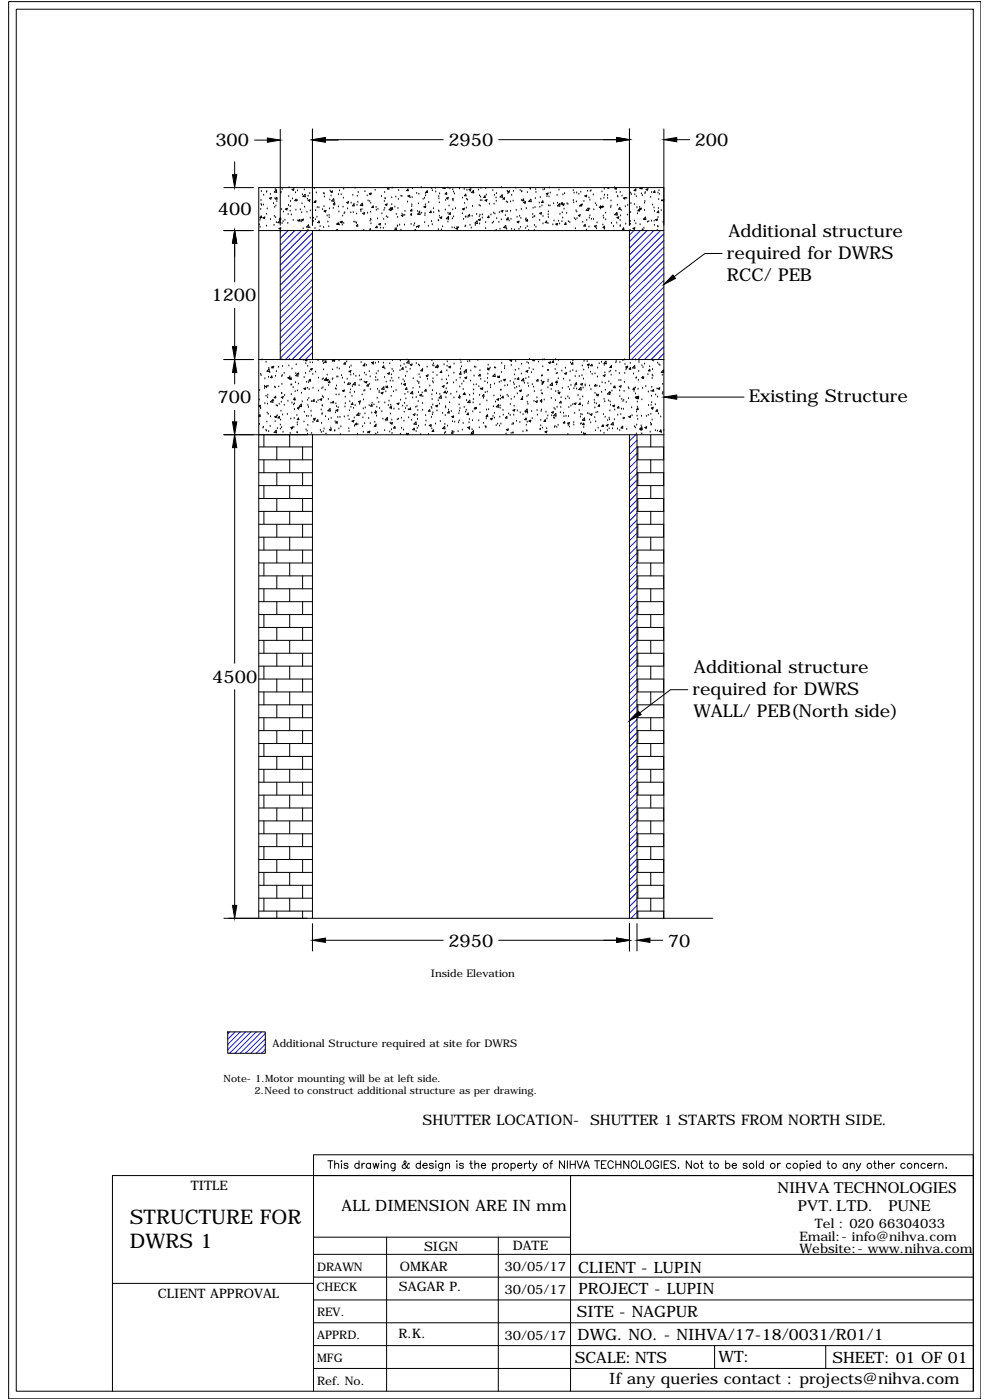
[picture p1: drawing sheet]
<svg xmlns="http://www.w3.org/2000/svg" width="594mm" height="841mm" viewBox="0 0 594 841" stroke-linecap="round" stroke-linejoin="round" font-family="sans-serif">
<!-- layer: 0 -->
<g fill="none" stroke="#000" stroke-width=".6">
<path d="M5 1h584v839h-584zM10 6h575v830h-575zM168 78v57M188 77v58M378 77v58M399 77v475M141 97v8M153 84h8M195 84h71M195 84h8M300 84h70M407 84h7"/>
<path d="M134 113h18M157 115h.1M158 117h.1M160 115h.1M162 119h1v1zM162 117h.1M165 119h.1M165 114h.1M166 114v2l-1-1zM166 119v1h-1zM169 116h.1M169 115h.1"/>
<path d="M169 114h.1M173 118h.1M174 113h.1M175 114l2-1-1 1zM176 120h.1M177 116h.1M178 120v1h-1zM179 115h.1M182 117h.1M183 114h.1M183 117v1h-1zM185 120h.1"/>
<path d="M185 118h.1M186 116h.1M189 113h.1M190 116h.1M194 116h.1M195 117h.1M195 118h.1M198 115h.1M199 115h1l-1 1zM199 118h.1M200 119l1 2h-2zM203 117h.1"/>
<path d="M204 115h.1M205 117h.1M206 119h.1M206 114h.1M212 117h.1M213 113h.1M215 118h.1M215 116h.1M219 115h.1M221 118h.1M222 116h1v1zM223 117h.1"/>
<path d="M225 114h.1M229 118h.1M231 116h.1M231 119h.1M233 113l1 1-1-1zM235 119h.1M236 113h.1M238 118h.1M239 120h.1M239 114h.1M241 118h.1M245 118l1-1v1z"/>
<path d="M245 114v1h-1zM246 119h.1M248 119h.1M248 113h.1M250 116h.1M252 117h.1M253 113h.1M254 120h.1M255 119h.1M256 116h.1M256 118h.1M257 115v1h-1z"/>
<path d="M259 113h.1M260 115h.1M262 113h.1M262 115h.1M264 118h.1M264 119h.1M264 116h.1M266 113h1M268 119h1v1zM268 116v1h-1zM269 113h.1M270 113h.1"/>
<path d="M272 120h.1M272 114h.1M272 115h.1M273 117h.1M276 113h.1M278 119h.1M279 114h.1M280 117v1h-1zM280 120h.1M280 114h.1M282 114l1-1v1zM282 115h.1"/>
<path d="M284 114l1 2h-2zM287 114h.1M288 118h.1M289 118h.1M289 113h.1M291 118l1 1h-1zM292 113h.1M292 117h.1M296 115h.1M297 117h.1M298 119h.1M298 116h.1"/>
<path d="M301 113h.1M302 117v2l-2-1zM303 119v1h-1zM305 115h.1M305 115h1v1zM305 116h.1M307 117h.1M308 115h.1M310 113h.1M312 114h.1M313 115h.1M314 115h.1"/>
<path d="M314 120l1 1h-1zM317 116h.1M319 114h.1M319 113h.1M319 120v1h-1zM322 119h.1M322 114h.1M322 116h.1M325 119h.1M326 114h.1M327 114h.1M328 116h1v1z"/>
<path d="M329 118h.1M330 118h.1M330 113h.1M331 116h.1M335 117h.1M336 114h.1M338 117h.1M339 116h.1M344 115h.1M345 116h.1M346 116h.1M348 117h.1"/>
<path d="M349 115h.1M351 118l1-1v1zM353 115h.1M354 119h.1M355 115h.1M356 117h.1M361 120h.1M362 115h.1M363 119h.1M363 114h.1M363 117h.1M365 119h.1"/>
<path d="M365 117h.1M365 113h1M365 113h.1M369 113h.1M370 113h-1l1 1v-1M370 116h.1M371 118h.1M373 116h.1M374 118h.1M375 119h1l-1 1zM376 119h.1M379 116h.1"/>
<path d="M379 117h.1M381 117h.1M382 114v1h-1zM382 114h.1M382 118h.1M385 113h-1h2M385 116h.1M386 118h.1M387 116h.1M388 116h.1M388 114l1-1v1zM391 119h.1"/>
<path d="M391 116h.1M393 115v1zM395 116h.1M396 120h.1M396 115h.1M396 117h.1M399 120h-1l1 1v-1M399 113h-244v439M134 139h18M155 139h244M156 135h.1M156 132h.1"/>
<path d="M156 137h.1M156 131h.1M157 126h.1M157 120h.1M157 123h.1M157 130v1h-1zM158 131l1-1v1zM158 123h.1M160 129h.1M160 136h.1M161 126h.1M163 132h.1"/>
<path d="M164 122h.1M165 135h.1M165 130h.1M165 125h.1M166 131h.1M166 124h.1M166 134h.1M166 121h.1M168 137h1l-1 1zM168 132v2h-1zM168 139v77M169 131v1h-1z"/>
<path d="M169 126h.1M169 134h.1M170 133h.1M170 127h.1M171 132h.1M171 126l2-1-1 1zM173 134h.1M173 129h.1M173 123h.1M174 127h.1M174 124h.1M174 121h.1"/>
<path d="M175 129h.1M176 132h.1M178 126h.1M179 120h.1M179 133h.1M180 133h.1M180 132v1h-1zM180 126h.1M181 133h.1M181 132h1v1zM181 128h.1M181 122h.1"/>
<path d="M182 137h.1M183 124h.1M184 128h.1M185 138h.1M185 120h1v1zM185 135l1 2-2-1zM186 137h.1M186 131h.1M186 127h.1M188 139v77M188 131h.1M188 133h.1"/>
<path d="M189 137h.1M189 132h.1M189 121l1 1h-1zM190 127h.1M190 121h.1M190 131h.1M191 125h.1M191 139l1-1v1M192 125h.1M192 133v1h-1zM192 136h.1M194 126h.1"/>
<path d="M194 137h.1M195 124h.1M195 127l1-1-1 1zM195 127h.1M196 130h.1M197 133h.1M198 136h.1M198 129h.1M198 131h.1M198 125h.1M198 120h.1M200 125h.1"/>
<path d="M201 123h.1M201 122v1h-1zM202 139l1-1v1M202 135h.1M203 124h.1M203 134v1h-1zM204 127h.1M204 135h.1M204 133h1v1zM206 134h.1M206 135h.1M206 130h.1"/>
<path d="M206 124h.1M207 128h.1M208 122l1-1v1zM209 126h.1M211 128h.1M211 122h.1M212 128h.1M213 123v1h-1zM213 133h.1M213 123h.1M214 134h.1M214 129h.1"/>
<path d="M214 123h.1M215 135v1h-1zM215 121h.1M217 126h.1M217 127h.1M218 122v2l-2-1 2-1M218 128h1v1zM219 138h.1M221 128h.1M221 121h.1M222 121h.1M222 138h.1"/>
<path d="M222 133h.1M223 127h.1M223 138h.1M223 132h.1M223 122h.1M223 134h.1M224 124v1h-1zM226 125h.1M226 126h.1M226 136l1 1h-1zM227 132h.1M227 126h.1"/>
<path d="M228 135l1-1-1 1zM229 137h.1M229 128h.1M230 137h.1M230 132h.1M231 126h.1M231 121h.1M231 125h.1M231 135h.1M231 123h2h-1zM232 130h.1M233 131h.1"/>
<path d="M235 127h.1M235 125v1h-1zM235 123h.1M236 125v1h-1zM237 124h.1M238 137v1h-1zM238 129h.1M239 136h.1M239 131h.1M239 125h.1M240 135h.1M241 138h.1"/>
<path d="M241 129h1v1zM241 129h.1M243 135h.1M243 129h.1M243 127h.1M245 121h.1M247 129h.1M247 135h.1M247 126v1h-1zM247 124h.1M247 123h.1M249 136h.1"/>
<path d="M249 139l1-1v1M249 134h.1M250 137h.1M251 136h1h-1zM251 127h.1M251 122h.1M252 127h.1M252 127v2h-1zM253 128h.1M255 124h1l-1 1zM255 134h.1M255 130h.1"/>
<path d="M255 128h.1M256 123h.1M257 136h.1M258 122h.1M259 127v1h-1zM259 133h.1M260 135h.1M260 125h.1M261 128h.1M263 133h.1M263 138h.1M263 127h.1"/>
<path d="M264 127h.1M264 122h.1M264 130h.1M264 131l1-1v1zM265 138h.1M266 136h.1M267 126h.1M268 120h.1M269 133h.1M269 128h.1M269 130l1 2-2-1zM269 132h.1"/>
<path d="M270 124h.1M270 128l1 1h-1zM272 137h.1M272 131h.1M272 126h.1M272 121h.1M272 130h.1M273 137h.1M274 125h.1M274 137h1v1zM275 137h.1M278 128h.1"/>
<path d="M278 126l1-1v1zM278 132h.1M279 122h.1M279 136h.1M280 130h.1M280 136h.1M280 125h.1M281 120h.1M281 131h.1M282 129v1h-1zM282 135h.1M283 137h.1"/>
<path d="M284 130h.1M284 124h.1M285 135h.1M286 129h.1M287 133v1h-2zM287 132h2l-1 1zM288 123h.1M288 130h.1M288 135h.1M288 129h.1M288 124h.1M289 121h.1"/>
<path d="M290 129h.1M290 131h.1M291 120h2l-1 1zM292 137h.1M292 134h.1M294 130v1h-1zM294 123h.1M295 129h.1M296 134h.1M296 133h.1M297 128h.1M297 123h.1"/>
<path d="M297 139l1-1v1M297 129h.1M298 121h.1M298 131h.1M300 134h.1M300 128h.1M300 138h.1M301 127l1-1v1zM301 132h.1M304 130h.1M304 135v2h-1zM304 127h.1"/>
<path d="M304 121h.1M304 138h.1M305 132h.1M305 127h.1M305 122h.1M305 131v1h-1zM306 133h.1M307 121h.1M307 127h.1M307 132h.1M307 138h.1M308 121h.1"/>
<path d="M309 138h.1M310 126h.1M311 130h.1M311 133h1l-1 1zM312 138h.1M312 130h.1M313 137h.1M313 131h.1M313 126h.1M313 120h.1M314 120h.1M315 122l1-1-1 1z"/>
<path d="M315 122h.1M316 132h.1M316 137h.1M316 131h.1M316 125h.1M317 136h.1M317 132v1h-1zM318 138h.1M320 129h.1M320 131h.1M320 125h.1M321 139v-1v1"/>
<path d="M321 130h.1M321 135h.1M321 125h.1M322 136h.1M324 122h.1M324 132h.1M324 128h1v1zM324 125h.1M326 124h.1M326 121v1h-1zM326 130h.1M326 134h.1"/>
<path d="M328 133v1zM329 134h.1M329 129h.1M329 131h.1M329 127h.1M330 124h.1M332 135h.1M333 122h.1M333 133h.1M334 135l1-1v1zM335 122h.1M336 133h.1"/>
<path d="M336 122v2h-1zM336 135h.1M336 129h.1M338 133h.1M338 122v1h-1zM338 128h.1M338 123l1-1v1zM338 122h.1M338 131h.1M339 126h.1M340 134v1h-1zM340 128h.1"/>
<path d="M341 122h.1M341 123h.1M341 133h.1M342 134h.1M344 120h.1M345 122h.1M345 131h.1M346 137h.1M346 132h.1M346 127h.1M346 121h.1M347 131h.1"/>
<path d="M347 129h2l-1 1zM348 124h.1M349 123v1h-1zM350 123h.1M350 134h.1M351 121h.1M351 135l1 1h-1zM352 138h.1M352 132h.1M353 125l1 2-2-1zM354 136h.1M354 131h.1"/>
<path d="M354 126h.1M354 120h.1M354 130h.1M355 132h.1M356 132h.1M357 126h.1M357 136l1-1v1zM358 122h.1M358 137h.1M358 123h.1M359 134h.1M361 126h.1"/>
<path d="M361 124v1h-1zM361 124h1v1zM362 135h.1M362 130h.1M363 124h.1M363 131h.1M363 136v1h-1zM363 138h.1M364 128h.1M364 132h.1M367 125h.1M367 124h.1"/>
<path d="M367 121h.1M367 134h.1M369 136h.1M370 134h.1M371 128v1h-2zM371 131l1-1-1 1zM371 129h.1M371 123h.1M372 125l1 1h-1zM372 132h.1M373 136h.1M373 130h.1"/>
<path d="M373 126h.1M375 137v1h-1zM376 124h.1M376 135h.1M377 129h.1M377 123h.1M378 139v77M378 138h.1M379 133h.1M379 135h.1M379 128h.1M379 122h.1"/>
<path d="M380 137h1v1zM381 123h.1M381 133h.1M382 134h.1M383 125h.1M383 128h.1M384 126v1h-1zM384 125h1v1zM384 125h.1M384 135h.1M386 139v-1v1M386 138h.1"/>
<path d="M387 132l1-2v2h-2M387 137h.1M387 132h.1M387 126h.1M387 122h.1M387 121h.1M389 133h.1M390 133h.1M391 133h.1M392 123h.1M393 125h.1M393 133h.1"/>
<path d="M393 135h.1M393 127h.1M394 132h1v1zM395 138h.1M395 136h.1M395 131h.1M395 125h.1M396 127v1h-1zM397 127h.1M397 121h.1M398 134h.1M141 146v23"/>
<path d="M434 152h-11l-18 14M141 185v23M134 216h18M155 216h244M157 216h.1M160 218h.1M169 216h.1M174 220h.1M174 216h.1M178 219h.1M182 216h.1M184 218h.1"/>
<path d="M184 216l-1 1h1v-1M186 218h.1M188 218h.1M191 217h.1M194 217h.1M194 218h.1M195 217h.1M196 217v1h-1zM200 217h.1M200 217l1-1v1zM204 217h.1M207 218l1 1h-1z"/>
<path d="M208 217h.1M211 220h.1M217 218h.1M219 219v1h-1zM219 219h.1M220 219h.1M223 218l1-1v1zM224 219h.1M225 218h.1M227 218h.1M230 218h.1M230 220l1 1h-1z"/>
<path d="M234 219h.1M236 217h.1M240 217h.1M241 220h.1M243 219h.1M245 216h.1M246 217v1h-2zM246 219h2l-1 1zM250 218h.1M251 219h.1M252 220h.1M259 217h.1"/>
<path d="M260 220h.1M260 219h.1M261 220h.1M263 219v2h-1zM267 219h.1M269 217h.1M273 219h.1M277 216h.1M277 218h.1M281 217h.1M282 217h.1M287 216h.1"/>
<path d="M293 219h.1M301 218h.1M306 217l1-1v1zM307 219h.1M310 217h.1M313 219h.1M317 218h.1M318 216h.1M321 216l-1 1h1v-1M323 218h.1M326 216h.1M327 216h.1"/>
<path d="M330 218l1-1-1 1zM332 217l1 1h-1zM334 216h.1M334 219h.1M335 216h.1M343 218h.1M344 218v1h-1zM344 217h.1M350 220h.1M351 217h.1M353 217h.1M353 219h1v1z"/>
<path d="M354 219h.1M356 219v1h-1zM360 219h.1M361 218h.1M363 219h.1M364 217v2l-1-1zM367 220v1h-1zM370 218h.1M370 217h.1M372 218h.1M374 217h.1M375 216h.1"/>
<path d="M375 219h.1M379 218h.1M381 220v1h-1zM382 216h.1M384 217h.1M384 218h.1M386 220h.1M387 219h.1M392 217h.1M395 218h.1M396 219h.1M141 224v7"/>
<path d="M156 235h.1M157 225h.1M157 226h.1M159 232h.1M159 233h.1M159 228h.1M159 232h1v1zM160 238h.1M161 239h.1M161 237h.1M161 232h.1M161 227h.1"/>
<path d="M161 221h.1M162 222v1h-2zM162 224h.1M163 227h.1M163 226v1zM163 220h1v1zM163 221h.1M165 233h.1M165 226h.1M166 238v1h-1zM166 223h.1M167 221h.1"/>
<path d="M167 232h.1M169 239l1-1v1zM169 236h.1M169 226h.1M169 231h.1M170 226h.1M170 220h.1M171 224h.1M171 238h.1M173 227h1zM174 226h.1M175 231h.1"/>
<path d="M175 227v1h-1zM175 237h.1M175 222h.1M176 233h.1M177 239v1h-1zM177 235h.1M177 230h.1M178 224h.1M179 235h.1M179 224v2h-1zM179 231h.1M179 225h.1"/>
<path d="M181 236h.1M183 233h1l-1 1zM183 227h.1M184 224h.1M184 230h.1M185 233h.1M185 220h.1M185 230h.1M185 239h.1M186 234h.1M186 229h.1M186 223h.1"/>
<path d="M186 228l1 1h-1zM186 222l2-1-1 1zM188 225h.1M188 233h.1M190 224h.1M191 235h.1M191 227h.1M192 240h1zM193 234h.1M194 228h.1M194 238h.1M194 233h.1"/>
<path d="M194 239h.1M194 222h.1M195 234h.1M196 229h.1M196 227v2l-1-1zM196 228h1v1zM197 225h.1M197 240h.1M197 232h.1M198 229v1h-1zM200 228h.1M200 222h.1"/>
<path d="M200 227h.1M201 234h.1M202 237h.1M202 234h.1M202 232h.1M202 226h.1M203 221h.1M203 226h.1M204 237h.1M204 222h.1M205 226h.1M206 227h.1"/>
<path d="M206 235l1-1v1zM207 230h.1M207 239h.1M209 228h.1M210 230v1h-1zM210 223h1l-1 1zM210 221h.1M210 236h.1M211 231h.1M211 234h.1M211 225h.1M211 238h.1"/>
<path d="M212 232h.1M212 225h.1M213 236h.1M213 230v1h-1zM214 226h.1M216 232h.1M216 226h.1M216 228h.1M217 228h.1M218 237h.1M219 235h.1M219 230h.1"/>
<path d="M219 224h.1M219 230l1-1v1zM220 225h.1M221 231v1h-1zM222 231h.1M222 223h.1M222 226h.1M222 234h.1M226 227h.1M226 229h.1M226 225h.1M227 239h.1"/>
<path d="M227 234h.1M227 228h.1M227 223h.1M228 236h.1M228 235h.1M229 236h1v1zM231 232v2h-2zM231 227h.1M231 222h.1M232 235h.1M232 232h.1M232 230h.1"/>
<path d="M233 232v1h-1zM233 224h1v1zM234 229h.1M235 238h.1M235 225h.1M235 233h.1M235 227h.1M236 222h.1M236 229h.1M236 223h.1M236 235h.1M238 235h.1"/>
<path d="M240 227h.1M240 223h.1M241 231h.1M242 221v1h-1zM242 228h.1M242 231l2-1-1 1zM243 229h.1M243 237h.1M243 232h.1M244 226h.1M244 221h.1M244 240h.1"/>
<path d="M244 233v1h-1zM245 224h.1M245 236h.1M246 222h.1M248 235v2l-2-1zM248 239h.1M248 233h.1M248 227h.1M250 239h.1M251 229h.1M251 236h.1M252 230h.1"/>
<path d="M252 225h.1M252 233h.1M252 237h1v1zM252 227h.1M254 236h.1M254 222v1h-1zM254 222h.1M254 238h.1M256 234v1h-1zM256 226l1-1v1zM256 226h.1M257 221h.1"/>
<path d="M257 228h.1M258 232h.1M259 237h.1M260 235h.1M260 229h.1M260 228h.1M260 224h.1M260 230h.1M262 236h.1M262 226h.1M263 220h.1M264 237h.1"/>
<path d="M265 238v1h-1zM265 223v1h-1zM265 228h.1M266 232h1l-1 1zM267 235l1 1h-1zM268 239h.1M268 234h.1M268 236h.1M268 228h.1M268 223h.1M268 231h.1M269 220h.1"/>
<path d="M269 236h.1M269 230h.1M269 226h.1M270 220h1l-1 1zM271 237h.1M272 230h.1M273 224h.1M273 239h.1M274 229h.1M274 236h.1M275 239l1-1v1zM276 238h.1"/>
<path d="M276 232h.1M276 227h.1M277 222h.1M277 224h.1M277 224v1h-1zM277 220h.1M277 231h.1M278 234h.1M279 229h.1M279 224h.1M279 236v1h-1zM279 227l1-1v1z"/>
<path d="M279 237h.1M280 222v2l-1-1zM282 237h.1M283 229h.1M283 223h.1M284 237h.1M285 234h.1M285 231h.1M285 226h.1M285 221h.1M286 221h.1M286 231h.1"/>
<path d="M288 232h.1M288 238h.1M288 223h.1M288 225l1 1h-1zM289 234h.1M289 228h.1M289 233h1v1zM290 239h.1M291 237v1h-1zM291 229h.1M291 236h.1M293 236h.1"/>
<path d="M293 227h.1M293 222l1-1v1zM293 230h.1M293 222h.1M293 225h.1M294 221h.1M295 233h.1M295 231h.1M296 226l1-1v1zM297 238h.1M297 221h.1M297 231h.1"/>
<path d="M298 221h.1M298 240l2-1-1 1zM299 227h.1M300 230h.1M300 226v1h-1zM301 240h.1M301 238h.1M301 234h.1M301 229h.1M301 224h.1M302 238v1h-1zM302 228h2l-1 1z"/>
<path d="M303 221h.1M303 220h.1M303 232h.1M305 237h.1M305 232h.1M305 238h.1M306 229h.1M307 240h.1M309 230h.1M309 231h.1M309 239h.1M309 225h.1"/>
<path d="M309 233h.1M309 228h.1M310 223h.1M310 233h.1M311 237h.1M311 227l1 1h-1zM312 222h.1M312 232h.1M312 235l1-1v1zM313 225h.1M314 239v1h-1zM314 239h.1"/>
<path d="M314 227l1 2h-2zM315 230h.1M316 227h.1M316 223h1v1zM317 238h.1M317 230h.1M317 237h.1M317 232h.1M318 227h.1M318 221h.1M319 224h.1M320 231h.1"/>
<path d="M320 222h.1M321 233h.1M321 235h.1M323 239h.1M323 228v1h-1zM325 235h.1M325 229h.1M325 226h.1M325 236h.1M326 231h.1M326 230l1-1-1 1zM326 226h.1"/>
<path d="M326 237h.1M326 220h.1M329 223h.1M329 233h.1M329 229h.1M329 228h.1M331 234h.1M331 239h.1M332 230v2l-2-1zM333 222h.1M334 235h.1M334 230h.1"/>
<path d="M334 224h.1M334 231h.1M335 229v1h-1zM335 224h.1M335 236h1v1zM335 235h.1M335 228h.1M337 239h.1M338 223h.1M338 233h.1M339 228h.1M339 224h1v1z"/>
<path d="M340 221h.1M340 240h.1M341 238h.1M341 233h.1M342 239h.1M342 234h.1M342 229h.1M343 223h.1M343 232h.1M344 223h.1M345 233h.1M345 232h.1"/>
<path d="M346 226h.1M346 223h.1M346 230v1h-1zM346 234h.1M347 238h.1M348 226h.1M349 231l1-1v1zM349 233v1h-1zM350 226h.1M350 238h.1M350 233h.1M350 228h.1"/>
<path d="M351 222h.1M351 231h.1M352 232h.1M354 221h.1M354 232h.1M355 224h.1M355 234h.1M356 225h.1M357 236h.1M357 225h.1M358 231v1h-1zM358 237h.1"/>
<path d="M358 237h2l-1 1zM359 232h.1M359 226h.1M359 221h.1M360 232h.1M361 236h.1M362 230h.1M362 226l2-1-1 1zM363 240h.1M363 224h.1M364 230h.1M364 234h.1"/>
<path d="M366 229h.1M366 224h.1M366 235v2h-1zM367 236h.1M367 223h.1M367 231h.1M367 225h.1M367 220h.1M368 235h.1M369 233h.1M369 232l1 1h-1zM370 223h.1"/>
<path d="M372 229h.1M372 224h.1M372 232h1v1zM372 235h.1M372 238h.1M373 229h.1M373 240h.1M375 235h.1M375 230h.1M375 224h.1M376 220h1v1zM376 222h.1"/>
<path d="M376 221h.1M377 233h.1M378 239h.1M378 234h.1M379 221v1h-1zM381 225h.1M381 235h.1M381 233v1h-1zM382 239l1-1-1 1zM382 237h.1M382 233h.1M382 227h.1"/>
<path d="M383 239h.1M383 234h.1M383 238l1 2-2-1zM383 228h.1M384 223h.1M384 239h.1M386 227l1-1-1 1zM386 227h.1M386 233h.1M386 221h.1M388 232h.1M389 225h.1"/>
<path d="M389 236h.1M390 220h.1M390 222v1h-1zM391 235h.1M391 238h.1M392 233h.1M392 227h.1M392 225h.1M392 222h.1M392 226h.1M393 234v1h-1zM394 237h.1"/>
<path d="M395 234h.1M395 239h.1M395 233h1v1zM398 225h.1M398 237h.1M398 236h.1M398 231h.1M398 222l1 2h-2zM407 239h40M141 246v7M155 244l2-1-1 1zM156 240h.1"/>
<path d="M156 255h.1M156 249v1h-1zM157 245h.1M158 257h.1M159 242h.1M160 258h.1M160 259h.1M160 254h.1M160 248h.1M161 243h.1M161 249h.1M161 259h.1"/>
<path d="M162 256h.1M162 250h.1M164 240v2l-1-1zM164 241h.1M165 250h1v1zM165 253h.1M166 258v2h-1l1-2M166 244h.1M167 250h.1M167 257h.1M167 244h.1M168 243h.1"/>
<path d="M168 250v1h-1zM168 258h.1M168 255h.1M169 252h.1M169 247h.1M169 242h.1M169 257h.1M170 249h.1M170 260h.1M171 243h.1M173 249h.1M173 241h.1"/>
<path d="M175 252h.1M175 257l1-1-1 1zM175 258h.1M175 242h.1M176 243h.1M177 257h.1M177 251h.1M177 243h.1M177 246h.1M177 241h.1M178 250h.1M178 260h.1"/>
<path d="M179 254h.1M179 255h.1M179 245h1l-1 1zM179 251l1 1h-1zM181 243v1h-1zM182 241h.1M183 253h.1M183 248h.1M184 258h.1M184 250h.1M184 259h.1M185 240h.1"/>
<path d="M185 256h.1M185 244h.1M185 250h.1M185 245h.1M187 247h.1M187 250h.1M187 241h.1M188 254h.1M188 252l1-1v1zM189 240v1h-1zM189 253h.1M190 242h.1"/>
<path d="M191 252v1h-1zM191 241h.1M192 259h.1M193 246h.1M193 260h.1M193 254h.1M193 249h.1M194 248h.1M194 244h.1M194 259h.1M195 258h.1M196 250h.1"/>
<path d="M197 252h.1M198 258h1v1zM198 245v2h-1zM199 257h.1M199 242h.1M199 251h.1M200 241v1h-1zM201 259h.1M201 253h.1M202 248h.1M202 243h.1M202 246h1v1z"/>
<path d="M202 244h.1M202 253l1 1h-1zM203 251h.1M203 247h.1M203 245h.1M204 258h.1M204 251h.1M205 256h.1M207 250h.1M207 244h.1M207 242h.1M209 250h.1"/>
<path d="M210 258h.1M210 259h.1M210 252h.1M210 247h.1M210 241h.1M211 245h.1M211 253h2h-1zM212 242v1h-1zM212 245h.1M213 251h.1M213 256h.1M213 244h.1"/>
<path d="M214 254v1h-1zM215 255h.1M215 241h1v1zM215 248l1 2-2-1zM216 243h.1M216 249h.1M218 256h.1M218 251h.1M218 246h.1M218 260h.1M218 240h.1M219 254h.1"/>
<path d="M219 249h.1M219 245h.1M221 259h1v1zM221 251h.1M222 244h.1M222 254h.1M223 248h.1M223 243l1 1h-1zM224 242h.1M225 243h.1M225 248l1-1v1zM225 254h.1"/>
<path d="M226 247h.1M226 255v1h-1zM226 255h.1M226 250h.1M226 245h.1M228 242h.1M228 245h.1M229 247h.1M230 252h.1M231 259h.1M231 242h.1M232 253h.1"/>
<path d="M233 251v1h-2zM233 244h.1M234 241h.1M234 260h.1M234 254h.1M235 249h.1M235 254h1l-1 1zM235 243h.1M235 244v1h-1zM235 246h.1M235 258h.1M235 252h.1"/>
<path d="M237 246h.1M237 256v1h-1zM239 243l1-1-1 1zM239 252h.1M240 246h.1M241 240h.1M241 251h.1M241 257h.1M242 244h.1M242 258h.1M243 253h.1M243 248h.1"/>
<path d="M243 242h.1M244 245h.1M244 244h.1M245 246h.1M246 251h.1M247 245v1h-1zM247 253h.1M248 249h1v1zM249 257v1h-1zM250 245h.1M250 253v2h-1zM250 259h.1"/>
<path d="M250 244h.1M251 257h.1M251 250h.1M251 252h.1M251 247h.1M251 241h.1M251 256h.1M254 246h.1M254 242h.1M255 255h.1M256 250h.1M256 253h.1"/>
<path d="M258 256l1-1v1zM258 246v1h-1zM259 256h.1M259 245h.1M259 251h.1M259 258h.1M260 240h.1M260 249h.1M260 243h.1M260 248h.1M260 258l1 1h-1zM262 255h.1"/>
<path d="M262 244l1-1v1zM262 247h.1M263 241h.1M264 243h.1M264 253h.1M266 248h.1M267 256v2l-1-1zM267 255h.1M267 250h.1M268 260h.1M268 244h.1M268 245h.1"/>
<path d="M269 256h.1M269 246h.1M270 247v1h-1zM270 242h.1M271 247h.1M271 250h2l-1 1zM272 259h.1M272 253h.1M272 259v1h-1zM273 260h.1M273 254h.1M275 259h.1"/>
<path d="M275 254h.1M276 249h.1M276 243h.1M276 253h.1M276 247h.1M276 245h.1M278 258h.1M278 254h.1M279 245h.1M280 248h.1M280 246h.1M280 241h.1"/>
<path d="M281 257l1-1v1zM281 248v1h-1zM282 254h.1M282 252h.1M282 258h.1M282 240v2h-1zM284 258h.1M284 253h.1M284 247h.1M284 242h.1M284 240h.1M284 259l1 1h-2z"/>
<path d="M285 246h.1M285 245h1v1zM286 246h.1M288 253h.1M288 257h.1M288 243h.1M288 248h.1M290 254h.1M291 256h.1M292 257h.1M292 256h.1M292 252h.1"/>
<path d="M292 251h.1M292 246h.1M292 241h.1M293 249v1h-1zM294 246h.1M295 252l1-1-1 1zM296 250h.1M296 244h.1M297 248h.1M297 251h.1M298 242h.1M298 256h.1"/>
<path d="M299 255h.1M299 243l1 2-2-1zM300 256h.1M300 251h.1M300 245h.1M300 244h.1M301 255h.1M302 247h.1M302 249h.1M304 258h1v1zM304 250l1 1h-1zM306 249h.1"/>
<path d="M306 250h.1M307 243h.1M308 255h.1M308 246h1v1zM308 254h.1M309 249h.1M309 244h.1M310 253h.1M311 247h.1M312 254h.1M312 248h.1M314 259h.1"/>
<path d="M314 249h.1M316 248h.1M316 251v1h-1zM316 255h.1M316 259h.1M317 259h.1M317 247h.1M317 246v1h-2zM317 254h.1M317 242h.1M317 248h.1M317 243h.1"/>
<path d="M318 253l1-1v1zM318 253h.1M319 247h.1M320 251h.1M321 241h.1M322 241h1l-1 1zM323 247h.1M323 249h.1M324 258h.1M325 258h.1M325 256h.1M325 253h.1"/>
<path d="M325 247h.1M325 242h.1M325 246h.1M325 240v1zM326 257h.1M327 240h.1M327 259h2l-1 1zM328 252v1h-1zM328 248h.1M328 258h.1M329 252h.1M329 250h.1"/>
<path d="M331 248l1-1v1zM331 250h.1M333 251h.1M333 245h.1M333 257h.1M333 246h.1M333 256h.1M334 241h.1M334 248v2h-1zM334 257h.1M335 245h.1M335 256h.1"/>
<path d="M337 248h.1M337 245h.1M337 241v1h-1zM339 248h.1M339 250h.1M339 253v1h-1zM340 250h.1M341 254h1v1zM341 256h.1M341 250h.1M342 245h.1M342 257h.1"/>
<path d="M343 244h.1M344 243h.1M345 255h.1M345 254h.1M345 243l1-1v1zM345 248h.1M348 247h.1M348 240h.1M348 242l1 1h-1zM349 250h.1M349 255h.1M349 249h.1"/>
<path d="M349 260h.1M350 249h.1M350 244h.1M351 257h.1M351 254v1h-1zM351 251v2l-1-1zM353 248h.1M353 243h.1M353 241h.1M354 249h.1M354 252h.1M355 249h1l-1 1z"/>
<path d="M355 254h.1M357 240h.1M357 242h.1M357 251h.1M357 245h.1M358 259h.1M358 253h.1M358 248h.1M358 243h.1M359 248h.1M359 257h.1M360 243v1h-1z"/>
<path d="M361 259h.1M362 255v1h-1zM362 249h.1M363 241h.1M364 251h.1M364 256l1-1v1zM365 259h.1M365 253h.1M366 241h.1M366 251h.1M366 258h.1M366 252h.1"/>
<path d="M366 247h.1M367 241h.1M367 243h.1M368 258h.1M368 244l1-1v1zM368 254v1h-1zM369 252h.1M369 246h.1M371 258h.1M371 249h.1M372 244v1h-1zM372 259h.1"/>
<path d="M373 249h.1M373 246h.1M374 256v1h-1zM374 257h.1M374 241h.1M374 251h.1M374 246h.1M374 252h.1M375 240h.1M375 251h.1M376 242h.1M376 258h.1"/>
<path d="M378 250h1l-1 1zM379 245h.1M380 250h.1M381 256h.1M382 257h.1M382 247h.1M382 255h.1M383 250h.1M383 245h.1M383 242h.1M383 252h.1M383 245v1h-1z"/>
<path d="M385 258h.1M385 256h.1M385 250h.1M385 257l1 1h-1zM386 256v2h-2zM386 240h.1M387 257l1-1v1zM388 250h.1M389 249h.1M390 244h.1M391 260h.1M391 254h.1"/>
<path d="M391 249h.1M391 255h.1M391 243h.1M391 245h1v1zM391 242h.1M392 252h.1M392 246h.1M394 243h.1M394 259h.1M395 246v1h-1zM395 259h.1M396 249h.1"/>
<path d="M397 250h.1M397 258v1h-1zM399 259h.1M134 261h265M141 269v129M155 268h33M155 276h33M159 261v7M159 276v8M166 268v8M174 261v7M174 276v8"/>
<path d="M174 260h.1M179 260h.1M182 268v8M185 261h.1M187 260h.1M188 261v291M196 261h.1M204 261h.1M215 261h.1M221 260h.1M226 261h.1M227 260h.1"/>
<path d="M235 260h.1M241 261h.1M244 261h.1M244 261l1-1v1M244 261h1M253 261h.1M257 261h.1M267 260h.1M283 261v-1l1 1M304 261h.1M307 260h.1M308 260h.1"/>
<path d="M341 261h.1M351 260h.1M351 261l1-1-1 1M363 260h.1M378 261v291M382 261h.1M383 268h16M383 276h16M383 261v291M383 268v8M386 261h.1M391 261v7"/>
<path d="M391 276v8M397 260h.1M399 268v8M155 284h33M155 292h33M155 299h33M159 292v7M166 284v8M166 299v8M174 292v7M182 284v8M182 299v8"/>
<path d="M383 284h16M383 292h16M383 299h16M383 284v8M383 299v8M391 292v7M399 284v8M399 299v8M155 307h33M155 315h33M159 307v8M166 315v8"/>
<path d="M174 307v8M182 315v8M383 307h16M383 315h16M383 315v8M391 307v8M399 315v8M155 323h33M155 330h33M155 338h33M159 323v7M159 338v8"/>
<path d="M166 330v8M174 323v7M174 338v8M182 330v8M383 323h16M383 330h16M383 338h16M383 330v8M391 323v7M391 338v8M399 330v8M155 346h33"/>
<path d="M155 354h33M159 354v7M166 346v8M174 354v7M182 346v8M383 346h16M383 354h16M383 346v8M391 354v7M399 346v8M155 361h33M155 369h33"/>
<path d="M155 377h33M159 369v8M166 361v8M166 377v8M174 369v8M182 361v8M182 377v8M383 361h16M383 369h16M383 377h16M383 361v8M383 377v8"/>
<path d="M391 369v8M399 361v8M399 377v8M155 385h33M155 392h33M159 385v7M166 392v8M174 385v7M182 392v8M383 385h16M383 392h16M383 392v8"/>
<path d="M391 385v7M399 392v8M141 414v130M155 400h33M155 408h33M155 416h33M159 400v8M159 416v7M166 408v8M174 400v8M174 416v7M182 408v8"/>
<path d="M383 400h16M383 408h16M383 416h16M383 408v8M391 400v8M391 416v7M399 408v8M413 414h-10l-19 14M155 423h33M155 431h33M155 439h33M159 431v8"/>
<path d="M166 423v8M166 439v8M174 431v8M182 423v8M182 439v8M383 423h16M383 431h16M383 439h16M383 423v8M383 439v8M391 431v8M399 423v8"/>
<path d="M399 439v8M155 447h33M155 454h33M159 447v7M166 454v8M174 447v7M182 454v8M383 447h16M383 454h16M383 454v8M391 447v7M399 454v8"/>
<path d="M155 462h33M155 470h33M155 478h33M159 462v8M159 478v7M166 470v8M174 462v8M174 478v7M182 470v8M383 462h16M383 470h16M383 478h16"/>
<path d="M383 470v8M391 462v8M391 478v7M399 470v8M155 485h33M155 493h33M159 493v8M166 485v8M174 493v8M182 485v8M383 485h16M383 493h16"/>
<path d="M383 485v8M391 493v8M399 485v8M155 501h33M155 509h33M155 516h33M159 509v7M166 501v8M166 516v8M174 509v7M182 501v8M182 516v8"/>
<path d="M383 501h16M383 509h16M383 516h16M383 501v8M383 516v8M391 509v7M399 501v8M399 516v8M155 524h33M155 532h33M155 540h33M159 524v8"/>
<path d="M159 540v7M166 532v8M174 524v8M174 540v7M182 532v8M383 524h16M383 532h16M383 540h16M383 532v8M391 524v8M391 540v7M399 532v8"/>
<path d="M134 552h294M155 547h33M166 547v5M182 547v5M188 555v16M378 555v16M383 547h16M383 555v16M383 547v5M399 547v5M195 565h71M300 565h70"/>
<path d="M390 565h8M137 620h22v13h-22zM197 697h3M198 697v5M201 700l1-1h1v3M201 697v5M205 697v1zM205 699v3M209 699h-1h-1l2 2v1h-1l-1-1M216 699a1.4 1.4 0 0 0-2 0 1.4 1.4 0 0 0 0 2 1.4 1.4 0 0 0 2 0M216 697v5M217 699v3"/>
<path d="M219 699h-1l-1 1M223 699a1.5 1.5 0 0 0-3 0 1.4 1.4 0 0 0 0 2 1.5 1.5 0 0 0 3 0M223 699v3M224 699l1 3 1-3 1 3 1-3M229 698h.1M229 699v3M231 700l1-1h1v3M231 699v3M237 699v4h-2M237 699a1.4 1.4 0 0 0-2 0 1.4 1.4 0 0 0 0 2 1.4 1.4 0 0 0 2 0M246 699h-1a2.7 2.7 0 0 1-3 2v-1l2-2-1-1v1v2l2 2h1v-1M253 699a1.5 1.5 0 0 0-3 0 1.4 1.4 0 0 0 0 2 1.5 1.5 0 0 0 3 0"/>
<path d="M253 697v5M260 699h-1h-1l2 2v1h-1l-1-1M262 697v1zM262 699v3M266 699v4h-2M266 699a1.4 1.4 0 0 0-2 0 1.4 1.4 0 0 0 0 2 1.4 1.4 0 0 0 2 0M268 700l1-1h1v3M268 699v3M274 698h1zM274 699v3M278 699h-2l2 2v1h-1l-1-1M282 699h2"/>
<path d="M283 697v4l1 1M285 700l1-1h1l1 3M285 697v5M296 699a1.5 1.5 0 0 1 2 0 1.5 1.5 0 0 1 0 2 1.5 1.5 0 0 1-2 0M296 699v4M300 699v3M302 699h-1l-1 1M307 699a1.4 1.4 0 0 1 2 0 1.4 1.4 0 0 1 0 2 1.4 1.4 0 0 1-2 0M307 699v4M315 699v3M317 699h-1l-1 1M317 699h2"/>
<path d="M318 697v4l1 1M320 699l1 3 2-3M330 699h2M332 697l-1 1v4M339 697v5l-3-5v5M341 697v5M343 697v5M343 699h3M346 697v5M347 697l1 5 2-5M357 697h3M359 697v5"/>
<path d="M361 699h2M364 697h-3v5h3M368 698a1.7 1.7 0 0 0-1-1 1.7 1.7 0 0 0-2 2v1a1.7 1.7 0 0 0 2 2 1.7 1.7 0 0 0 1-1M370 699h3M370 697v5M373 697v5M378 697v5l-3-5v5M380 698a2.1 2.1 0 0 1 3 2 2.1 2.1 0 0 1-3 2l-1-2zM384 697v5h3M389 698a2.1 2.1 0 0 1 2 2 2.1 2.1 0 0 1-2 2l-1-2zM396 698a1.7 1.7 0 0 0-2-1 1.7 1.7 0 0 0-2 2v1a1.6 1.6 0 0 0 2 2 1.6 1.6 0 0 0 2-2h-1M397 697v5"/>
<path d="M399 699h2M402 697h-3v5h3M406 698l-1-1-2 1v1l2 1 1 1-1 1-2-1M415 697v5l-3-5v5M421 699h1M421 697v4l1 1M426 699h2M427 697v4l1 1M436 699a1.4 1.4 0 0 1 2 0 1.4 1.4 0 0 1 0 2 1.4 1.4 0 0 1-2 0M436 697v5M449 699h-1h-2l3 2v1h-2l-1-1M454 697v5"/>
<path d="M458 699a1.4 1.4 0 0 0-2 0 1.4 1.4 0 0 0 0 2 1.4 1.4 0 0 0 2 0M458 697v5M467 699v3M469 699h-1l-1 1M475 699a1.4 1.4 0 0 0-2 0 1.4 1.4 0 0 0 0 2 1.4 1.4 0 0 0 2 0M481 699a1.4 1.4 0 0 1 2 0 1.4 1.4 0 0 1 0 2 1.4 1.4 0 0 1-2 0M481 699v4M485 698h.1M485 699v3M493 699a1.4 1.4 0 0 0-2 0 1.4 1.4 0 0 0 0 2 1.4 1.4 0 0 0 2 0M493 697v5M497 699h1"/>
<path d="M497 697v4l2 1M509 699a1.4 1.4 0 0 0-2 0 1.4 1.4 0 0 0 0 2 1.4 1.4 0 0 0 2 0M509 699v3M511 700l1-1h1v3M511 699v3M514 699l2 3 1-3M525 699h1M525 697v4l1 1M528 700l1-1h1v3M528 697v5M536 699v3M537 699h-1v1"/>
<path d="M544 699a1.4 1.4 0 0 0-2 0 1.4 1.4 0 0 0 0 2 1.4 1.4 0 0 0 2 0M549 700l1-1h1l1 3M549 699v3M556 699a1.5 1.5 0 0 0-2 0 1.5 1.5 0 0 0 0 2 1.5 1.5 0 0 0 2 0M561 699v3M563 699h-1l-1 1M564 700l1-1h1v3M564 699v3M188 706v130M254 700h3a1.4 1.4 0 0 0-2-1 1.4 1.4 0 0 0-1 2l1 1 2-1M289 700h3a1.4 1.4 0 0 0-2-1 1.4 1.4 0 0 0-1 2l1 1 2-1M311 700h2a1.4 1.4 0 0 0-1-1 1.4 1.4 0 0 0-1 2l1 1 1-1"/>
<path d="M321 702l-1 1M343 706v130M351 702l1-5 2 5M351 700h2M408 701v1zM440 700h2a1.4 1.4 0 0 0-2-1 1.4 1.4 0 0 0 0 2l1 1 1-1M486 700h3a1.4 1.4 0 0 0-2-1 1.4 1.4 0 0 0-1 2l1 1 2-1M516 702l-2 1M532 700h2a1.4 1.4 0 0 0-2-1 1.4 1.4 0 0 0 0 2l1 1 1-1M557 700h3a1.5 1.5 0 0 0-2-1 1.5 1.5 0 0 0-1 2 1.5 1.5 0 0 0 2 1l1-1M568 701v1zM188 754h397"/>
<path d="M188 743h155M232 743v93M299 743v93M68 771h120M188 767h397M188 795h397M188 781h397M188 808h397M429 808v14M496 808v14M68 836v-130h517h-397v-12h397v142M188 822h397"/>
<circle cx="304" cy="700" r="1.5"/>
<circle cx="328" cy="700" r="1.5"/>
<circle cx="418" cy="700" r="1.5"/>
<circle cx="430" cy="700" r="1.5"/>
<circle cx="451" cy="700" r="1.5"/>
<circle cx="464" cy="700" r="1.5"/>
<circle cx="478" cy="700" r="1.5"/>
<circle cx="501" cy="700" r="1.5"/>
<circle cx="522" cy="700" r="1.5"/>
<circle cx="546" cy="700" r="1.5"/>
</g>
<g fill="none" stroke="#00f" stroke-width=".6">
<path d="M169 139h-1M173 139l-5 4M177 139l-9 8M181 139l-13 12M185 139l-17 16M188 140l-20 19M381 139l-3 2M385 139l-7 6M389 139l-11 10M393 139l-15 14M397 139l-19 18M188 144l-20 19"/>
<path d="M188 148l-20 19M188 152l-20 19M188 156l-20 19M188 160l-20 19M399 140l-21 21M399 144l-21 21M399 148l-21 21M399 152l-21 21M399 156l-21 21M188 164l-20 19M188 168l-20 19M188 172l-20 19"/>
<path d="M188 176l-20 19M188 180l-20 19M399 160l-21 21M399 164l-21 21M399 168l-21 21M399 172l-21 21M399 176l-21 21M188 184l-20 19M188 188l-20 19M188 192l-20 19M188 196l-20 19M188 200l-16 16"/>
<path d="M399 180l-21 21M399 184l-21 21M399 188l-21 21M399 192l-21 21M399 196l-20 20M188 204l-13 12M188 208l-9 8M188 212l-4 4M188 216h-1M399 200l-16 16M399 204l-12 12M399 208l-8 8"/>
<path d="M399 212l-4 4M382 261l-4 4M383 264l-5 5M383 268l-5 5M383 272l-5 5M383 276l-5 5M383 280l-5 5M383 284l-5 5M383 288l-5 5M383 292l-5 5M383 296l-5 5M383 300l-5 5"/>
<path d="M383 304l-5 5M383 308l-5 5M383 312l-5 5M383 316l-5 5M383 320l-5 5M383 324l-5 5M383 328l-5 5M383 332l-5 5M383 336l-5 5M383 340l-5 5M383 344l-5 5M383 348l-5 5"/>
<path d="M383 352l-5 5M383 356l-5 5M383 360l-5 5M383 364l-5 5M383 368l-5 5M383 372l-5 5M383 376l-5 5M383 380l-5 5M383 384l-5 5M383 388l-5 5M383 392l-5 5M383 396l-5 5"/>
<path d="M383 400l-5 5M383 404l-5 5M383 408l-5 5M383 412l-5 5M383 416l-5 5M383 420l-5 5M383 424l-5 5M383 428l-5 5M383 432l-5 5M383 436l-5 5M383 440l-5 5M383 444l-5 5"/>
<path d="M383 448l-5 5M383 452l-5 5M383 456l-5 5M383 460l-5 5M383 464l-5 5M383 468l-5 5M383 472l-5 5M383 476l-5 5M383 480l-5 5M383 484l-5 5M383 488l-5 5M383 492l-5 5"/>
<path d="M383 496l-5 5M383 500l-5 5M383 504l-5 5M383 508l-5 5M383 512l-5 5M383 516l-5 5M383 520l-5 5M383 524l-5 5M383 528l-5 5M383 532l-5 5M383 536l-5 5M383 540l-5 5"/>
<path d="M383 544l-5 5M383 548l-4 4M138 620l-1 1M141 620l-4 4M144 620l-7 7M148 620l-11 11M151 620l-13 13M154 620l-13 13M157 620l-13 13M159 621l-12 12M159 624l-8 9M159 627l-5 6"/>
<path d="M159 630l-2 3"/>
</g>
<g fill="#000" stroke="#000" stroke-width=".6">
<path d="M161 83l7 1-7 1zM188 84l7-1v2zM370 83l8 1-8 1zM399 84l8-1v2zM140 105h2l-1 8zM141 139l1 7h-2zM404 165l2 2-7 4zM140 208h2l-1 8zM141 216l1 8h-2zM399 239l8-2v3zM140 253h2l-1 8zM141 261l1 8h-2z"/>
<path d="M384 427l1 2-7 4zM140 544h2l-1 8zM188 565l7-1v2zM370 564l8 1-8 1zM383 565l7-1v2z"/>
</g>
<g font-size="12.1">
<text x="78" y="736">STRUCTURE FOR</text>
<text x="78" y="750">DWRS 1</text>
</g>
<g font-size="10.6">
<text x="129" y="88">300</text>
<text x="269" y="88">2950</text>
<text x="417" y="88">200</text>
<text x="131" y="129">400</text>
<text x="438" y="142">Additional structure</text>
<text x="437" y="156">required for DWRS</text>
<text x="437" y="169">RCC/ PEB</text>
<text x="127" y="181">1200</text>
<text x="131" y="242">700</text>
<text x="450" y="241">Existing Structure</text>
<text x="417" y="404">Additional structure</text>
<text x="128" y="410">4500</text>
<text x="416" y="417">required for DWRS</text>
<text x="417" y="431">WALL/ PEB(North side)</text>
<text x="269" y="569">2950</text>
<text x="401" y="569">70</text>
</g>
<g font-size="9.7">
<text x="467" y="717">NIHVA TECHNOLOGIES</text>
<text x="479" y="728">PVT. LTD.</text>
<text x="534" y="728">PUNE</text>
</g>
<g font-size="9.4">
<text x="205" y="728">ALL DIMENSION ARE IN mm</text>
<text x="347" y="765">CLIENT - LUPIN</text>
<text x="347" y="777">PROJECT - LUPIN</text>
<text x="347" y="791">SITE - NAGPUR</text>
<text x="347" y="805">DWG. NO. - NIHVA/17-18/0031/R01/1</text>
<text x="345" y="819">SCALE:NTS</text>
<text x="432" y="818">WT:</text>
<text x="500" y="819">SHEET: 01 OF 01</text>
<text x="366" y="831">If any queries contact : projects@nihva.com</text>
</g>
<g font-size="8.7">
<text x="254" y="676">SHUTTER LOCATION-</text>
<text x="354" y="676">SHUTTER 1 STARTS FROM NORTH SIDE.</text>
</g>
<g font-size="7.8">
<text x="115" y="715">TITLE</text>
<text x="489" y="737">Tel : 020 66304033</text>
<text x="480" y="745">Email:- info@nihva.com</text>
<text x="255" y="752">SIGN</text>
<text x="308" y="751">DATE</text>
<text x="480" y="753">Website:- www.nihva.com</text>
<text x="240" y="764">OMKAR</text>
<text x="303" y="764">30/05/17</text>
<text x="95" y="780">CLIENT APPROVAL</text>
<text x="240" y="776">SAGAR P.</text>
<text x="303" y="777">30/05/17</text>
<text x="239" y="804">R.K.</text>
<text x="303" y="805">30/05/17</text>
</g>
<g font-size="7.1">
<text x="190" y="763">DRAWN</text>
<text x="190" y="775">CHECK</text>
<text x="190" y="791">REV.</text>
<text x="190" y="804">APPRD.</text>
<text x="190" y="818">MFG</text>
<text x="190" y="832">Ref. No.</text>
</g>
<g font-size="6.3">
<text x="259" y="587">Inside Elevation</text>
<text x="164" y="629">Additional Structure required at site for DWRS</text>
</g>
<g font-size="6">
<text x="134" y="650">Note- 1.Motor mounting will be at left side.</text>
<text x="153" y="657">2.Need to construct additional structure as per drawing.</text>
</g>
</svg>
